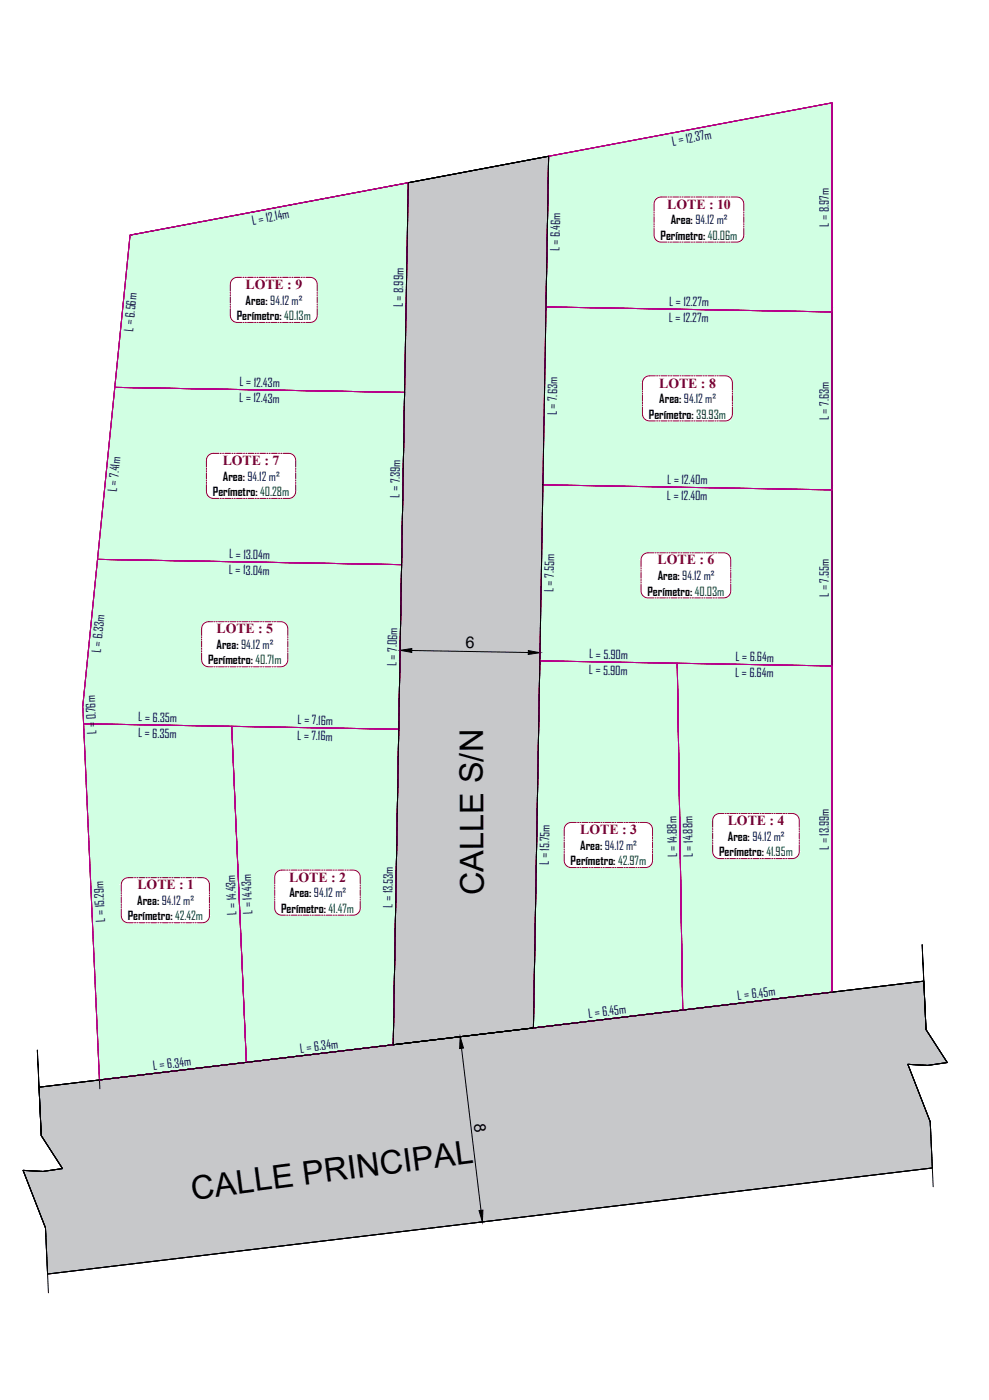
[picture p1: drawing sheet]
<svg xmlns="http://www.w3.org/2000/svg" width="594mm" height="841mm" viewBox="0 0 594 841" stroke-linecap="round" stroke-linejoin="round" font-family="sans-serif">
<!-- layer: 0 -->
<g fill="#d1ffe3" stroke="#d1ffe3" stroke-width=".6">
<path d="M330 94l170-32v32z"/>
<path d="M330 94h170v90z"/>
<path d="M328 184l172 3h-172z"/>
<path d="M328 187h172v104z"/>
<path d="M324 397l83 1h-83z"/>
<path d="M407 398l93 2h-93z"/>
<path d="M407 400h93v196z"/>
<path d="M326 291l174 3h-174z"/>
<path d="M324 397h176v1z"/>
<path d="M78 141l167-31v31z"/>
<path d="M78 141h167l-2 92z"/>
<path d="M69 233l174 3h-174z"/>
<path d="M69 236h174l-2 100z"/>
<path d="M59 336l182 3h-183z"/>
<path d="M50 435h190v1z"/>
<path d="M50 435l89 1h-89z"/>
<path d="M50 436h89l9 202z"/>
<path d="M139 436l101 2h-101z"/>
<path d="M139 438h101l-4 190z"/>
<path d="M330 94l-2 90h172zM328 184h172v3z"/>
<path d="M328 187l-2 104h174zM326 291h174v3z"/>
<path d="M324 398l86 209-3-209zM324 398l86 209h-89z"/>
<path d="M321 607l-1 11zM321 607h89l-90 11z"/>
<path d="M407 400l3 196h90zM410 596h90l-90 11z"/>
<path d="M326 294l174 103v-103zM326 294l174 103h-176z"/>
<path d="M324 397l83 1h93zM407 398h93v2z"/>
<path d="M78 141l-9 92h174zM69 233h174v3z"/>
<path d="M69 236l-10 100h182zM59 336h182v3z"/>
<path d="M58 339l182 85 1-85zM58 339l182 85h-190z"/>
<path d="M50 424l190 11v-11zM50 424l190 11h-190z"/>
<path d="M50 435l89 1h101zM139 436h101v2z"/>
<path d="M50 436l9 202h89zM59 638h89l-88 11z"/>
<path d="M139 438l9 190h88zM148 628h88l-88 10z"/>
</g>
<g fill="#fff" stroke="#fff" stroke-width=".6">
<path d="M397 118h46zM397 118h46z"/>
<path d="M397 118h46zM396 118h47z"/>
<path d="M396 118l48 1zM396 119h48z"/>
<path d="M396 119h48zM395 119h49z"/>
<path d="M395 119h50zM395 119h50z"/>
<path d="M395 119h50zM395 119h50z"/>
<path d="M395 119h50zM394 119h51z"/>
<path d="M394 119l52 1zM394 120h52z"/>
<path d="M394 120h52zM394 120h52h-52z"/>
<path d="M394 120h52zM394 120h52h-52z"/>
<path d="M394 120l52 1zM394 120l52 1h-53z"/>
<path d="M393 121h53zM393 121h53h-53z"/>
<path d="M393 121h54zM393 121h54h-54z"/>
<path d="M393 121l54 1v-1zM393 121l54 1h-54z"/>
<path d="M393 122h54zM393 122h54h-54z"/>
<path d="M393 122l54 1v-1zM393 122l54 1h-54z"/>
<path d="M393 123l54 18v-18zM393 123l54 18h-54z"/>
<path d="M393 141l54 1v-1zM393 141l54 1h-54z"/>
<path d="M393 142h54zM393 142h54h-54z"/>
<path d="M393 142h54zM393 142h54z"/>
<path d="M393 142h54zM393 142l53 1z"/>
<path d="M393 143h53zM393 143h53z"/>
<path d="M393 143h53zM393 143l53 1z"/>
<path d="M394 144h52zM394 144h52z"/>
<path d="M394 144h52zM394 144h52z"/>
<path d="M394 144h52zM394 144h51z"/>
<path d="M394 144h51zM394 144l51 1z"/>
<path d="M395 145h50zM395 145h50z"/>
<path d="M395 145h50zM395 145h49z"/>
<path d="M395 145h49zM395 145h49z"/>
<path d="M396 145h48zM396 145h47z"/>
<path d="M396 145h47zM396 145h47z"/>
<path d="M397 145h46zM397 145h46z"/>
<path d="M390 226h46zM390 226h46z"/>
<path d="M390 226h47zM389 226h48z"/>
<path d="M389 226h48zM389 226h48z"/>
<path d="M389 226h48zM389 226h48z"/>
<path d="M389 226h49zM388 226h50z"/>
<path d="M388 226h50zM388 226h50z"/>
<path d="M388 226l50 1zM387 227h51z"/>
<path d="M387 227h52zM387 227h52z"/>
<path d="M387 227h52zM387 227h52h-52z"/>
<path d="M387 227l52 1zM387 227l52 1h-52z"/>
<path d="M387 228h52zM387 228h52h-53z"/>
<path d="M386 228h54zM386 228h54h-54z"/>
<path d="M386 228l54 1zM386 228l54 1h-54z"/>
<path d="M386 229h54zM386 229h54h-54z"/>
<path d="M386 229l54 1v-1zM386 229l54 1h-54z"/>
<path d="M386 230h54zM386 230h54h-54z"/>
<path d="M386 230l54 19v-19zM386 230l54 19h-54z"/>
<path d="M386 249h54zM386 249h54h-54z"/>
<path d="M386 249h54zM386 249h54h-54z"/>
<path d="M386 249h54zM386 249l54 1z"/>
<path d="M386 250h54zM386 250h54z"/>
<path d="M386 250h54zM386 250l53 1z"/>
<path d="M386 251h53zM386 251h53z"/>
<path d="M387 251h52zM387 251h52z"/>
<path d="M387 251h52zM387 251l52 1z"/>
<path d="M387 252h52zM387 252h51z"/>
<path d="M387 252h51zM387 252h51z"/>
<path d="M388 252h50zM388 252h50z"/>
<path d="M388 252h50zM388 252l49 1z"/>
<path d="M389 253h48zM389 253h48z"/>
<path d="M389 253h48zM389 253h48z"/>
<path d="M389 253h48zM389 253h47z"/>
<path d="M390 253h46zM390 253h46z"/>
<path d="M343 494h45zM343 494h45z"/>
<path d="M343 494h46zM342 494h47z"/>
<path d="M342 494h47zM342 494h47z"/>
<path d="M342 494h47zM342 494h47z"/>
<path d="M342 494l48 1zM341 495h49z"/>
<path d="M341 495h49zM341 495h49z"/>
<path d="M341 495h49zM340 495h50z"/>
<path d="M340 495h51zM340 495h51z"/>
<path d="M340 495l51 1zM340 495l51 1h-51z"/>
<path d="M340 496h51zM340 496h51h-51z"/>
<path d="M340 496h51zM340 496h51h-52z"/>
<path d="M339 496l53 1zM339 496l53 1h-53z"/>
<path d="M339 497h53zM339 497h53h-53z"/>
<path d="M339 497h53zM339 497h53h-53z"/>
<path d="M339 497l53 1v-1zM339 497l53 1h-53z"/>
<path d="M339 498h53zM339 498h53h-53z"/>
<path d="M339 498l53 19v-19zM339 498l53 19h-53z"/>
<path d="M339 517h53zM339 517h53h-53z"/>
<path d="M339 517l53 1v-1zM339 517l53 1h-53z"/>
<path d="M339 518h53zM339 518h53h-53z"/>
<path d="M339 518h53zM339 518l53 1z"/>
<path d="M339 519h53zM339 519h52z"/>
<path d="M339 519h52zM339 519h52z"/>
<path d="M340 519h51zM340 519l51 1z"/>
<path d="M340 520h51zM340 520h51z"/>
<path d="M340 520h51zM340 520h50z"/>
<path d="M340 520h50zM340 520h50z"/>
<path d="M341 520h49zM341 520l49 1z"/>
<path d="M341 521h49zM341 521h48z"/>
<path d="M342 521h47zM342 521h47z"/>
<path d="M342 521h47zM342 521h47z"/>
<path d="M342 521h47zM342 521h46z"/>
<path d="M343 521h45zM343 521h45z"/>
<path d="M432 489h44zM432 489h44z"/>
<path d="M432 489h45zM431 489h46z"/>
<path d="M431 489h46zM431 489h46z"/>
<path d="M431 489h47zM431 489h47z"/>
<path d="M431 489h47zM430 489h48z"/>
<path d="M430 489h48zM430 489h48z"/>
<path d="M430 489l49 1zM430 490h49z"/>
<path d="M430 490h49zM429 490h50z"/>
<path d="M429 490h50zM429 490h50h-50z"/>
<path d="M429 490l50 1zM429 490l50 1h-50z"/>
<path d="M429 491h51zM429 491h51h-51z"/>
<path d="M429 491h51zM429 491h51h-52z"/>
<path d="M428 491l52 1zM428 491l52 1h-52z"/>
<path d="M428 492h52zM428 492h52h-52z"/>
<path d="M428 492h52zM428 492h52h-52z"/>
<path d="M428 492l52 1v-1zM428 492l52 1h-52z"/>
<path d="M428 493l52 19v-19zM428 493l52 19h-52z"/>
<path d="M428 512h52zM428 512h52h-52z"/>
<path d="M428 512h52zM428 512h52h-52z"/>
<path d="M428 512l52 1v-1zM428 512l52 1h-52z"/>
<path d="M428 513h52zM428 513h52z"/>
<path d="M428 513h52zM428 513l52 1z"/>
<path d="M429 514h51zM429 514h50z"/>
<path d="M429 514h50zM429 514h50z"/>
<path d="M429 514h50zM429 514l50 1z"/>
<path d="M429 515h50zM429 515h50z"/>
<path d="M430 515h49zM430 515h48z"/>
<path d="M430 515h48zM430 515h48z"/>
<path d="M430 515h48zM430 515h48z"/>
<path d="M431 515h47zM431 515l46 1z"/>
<path d="M431 516h46zM431 516h46z"/>
<path d="M431 516h46zM431 516h45z"/>
<path d="M432 516h44zM432 516h44z"/>
<path d="M389 332h46zM389 332h46z"/>
<path d="M389 332h47zM388 332h48z"/>
<path d="M388 332h48zM388 332h48z"/>
<path d="M388 332h48zM388 332h48z"/>
<path d="M388 332l49 1zM387 333h50z"/>
<path d="M387 333h50zM387 333h50z"/>
<path d="M387 333h50zM387 333h50z"/>
<path d="M387 333h51zM386 333h52z"/>
<path d="M386 333l52 1zM386 333l52 1h-52z"/>
<path d="M386 334h52zM386 334h52h-52z"/>
<path d="M386 334h52zM386 334h52h-52z"/>
<path d="M386 334l53 1zM386 334l53 1h-54z"/>
<path d="M385 335h54zM385 335h54h-54z"/>
<path d="M385 335h54zM385 335h54h-54z"/>
<path d="M385 335l54 1v-1zM385 335l54 1h-54z"/>
<path d="M385 336h54zM385 336h54h-54z"/>
<path d="M385 336l54 19v-19zM385 336l54 19h-54z"/>
<path d="M385 355h54zM385 355h54h-54z"/>
<path d="M385 355l54 1v-1zM385 355l54 1h-54z"/>
<path d="M385 356h54zM385 356h54z"/>
<path d="M385 356h54zM385 356l54 1z"/>
<path d="M385 357h54zM385 357h53z"/>
<path d="M386 357h52zM386 357h52z"/>
<path d="M386 357h52zM386 357l52 1z"/>
<path d="M386 358h52zM386 358h52z"/>
<path d="M386 358h52zM386 358h51z"/>
<path d="M387 358h50zM387 358h50z"/>
<path d="M387 358h50zM387 358l50 1z"/>
<path d="M387 359h50zM387 359h49z"/>
<path d="M388 359h48zM388 359h48z"/>
<path d="M388 359h48zM388 359h48z"/>
<path d="M388 359h48zM388 359h47z"/>
<path d="M389 359h46zM389 359h46z"/>
<path d="M143 167h44zM142 167h45z"/>
<path d="M142 167h45zM142 167h45z"/>
<path d="M142 167h46zM141 167h47z"/>
<path d="M141 167h47zM141 167h47z"/>
<path d="M141 167h47zM141 167h47z"/>
<path d="M141 167h48zM140 167h49z"/>
<path d="M140 167l49 1zM140 168h49z"/>
<path d="M140 168h49zM140 168h49z"/>
<path d="M140 168h50zM140 168h50h-51z"/>
<path d="M139 168h51zM139 168h51h-51z"/>
<path d="M139 168l51 1zM139 168l51 1h-51z"/>
<path d="M139 169h51zM139 169h51h-51z"/>
<path d="M139 169l51 1zM139 169l51 1h-51z"/>
<path d="M139 170h51zM139 170h51h-52z"/>
<path d="M138 170h53h-1zM138 170h53h-53z"/>
<path d="M138 170l53 1v-1zM138 170l53 1h-53z"/>
<path d="M138 171l53 18v-18zM138 171l53 18h-53z"/>
<path d="M138 189l53 1v-1zM138 189l53 1h-53z"/>
<path d="M138 190h52h1zM138 190h52h-52z"/>
<path d="M138 190h52zM138 190l52 1z"/>
<path d="M139 191h51zM139 191h51z"/>
<path d="M139 191h51zM139 191h51z"/>
<path d="M139 191h51zM139 191l51 1z"/>
<path d="M139 192h51zM139 192h51z"/>
<path d="M139 192h51zM139 192h50z"/>
<path d="M140 192h49zM140 192l49 1z"/>
<path d="M140 193h49zM140 193h49z"/>
<path d="M140 193h49zM140 193h48z"/>
<path d="M141 193h47zM141 193h47z"/>
<path d="M141 193h47zM141 193l47 1z"/>
<path d="M141 194h47zM141 194h46z"/>
<path d="M142 194h45zM142 194h45z"/>
<path d="M142 194h45zM142 194h44z"/>
<path d="M128 272h46zM128 272h46z"/>
<path d="M128 272h46zM127 272h47z"/>
<path d="M127 272l48 1zM127 273h48z"/>
<path d="M127 273h48zM127 273h48z"/>
<path d="M127 273h48zM126 273h49z"/>
<path d="M126 273h50zM126 273h50z"/>
<path d="M126 273h50zM126 273h50z"/>
<path d="M126 273l50 1zM125 274h51z"/>
<path d="M125 274h52zM125 274h52h-52z"/>
<path d="M125 274h52zM125 274h52h-52z"/>
<path d="M125 274l52 1zM125 274l52 1h-53z"/>
<path d="M124 275h53zM124 275h53h-53z"/>
<path d="M124 275h53zM124 275h53h-53z"/>
<path d="M124 275l54 1-1-1zM124 275l54 1h-54z"/>
<path d="M124 276h54zM124 276h54h-54z"/>
<path d="M124 276l54 1v-1zM124 276l54 1h-54z"/>
<path d="M124 277l54 18v-18zM124 277l54 18h-54z"/>
<path d="M124 295l54 1v-1zM124 295l54 1h-54z"/>
<path d="M124 296h54zM124 296h54h-54z"/>
<path d="M124 296h53h1zM124 296h53h-53z"/>
<path d="M124 296h53zM124 296l53 1z"/>
<path d="M124 297h53zM124 297h53z"/>
<path d="M124 297h53zM124 297l53 1z"/>
<path d="M125 298h52zM125 298h52z"/>
<path d="M125 298h52zM125 298h51z"/>
<path d="M125 298h51zM125 298h51z"/>
<path d="M126 298h50zM126 298l50 1z"/>
<path d="M126 299h50zM126 299h49z"/>
<path d="M126 299h49zM126 299h49z"/>
<path d="M127 299h48zM127 299h48z"/>
<path d="M127 299h48zM127 299h47z"/>
<path d="M127 299h47zM127 299h47z"/>
<path d="M128 299h46zM128 299h45z"/>
<path d="M125 373h44zM125 373h44z"/>
<path d="M125 373l44 1zM125 374h44z"/>
<path d="M125 374h45zM124 374h46z"/>
<path d="M124 374h46zM124 374h46z"/>
<path d="M124 374h47zM123 374h48z"/>
<path d="M123 374h48zM123 374h48z"/>
<path d="M123 374h48zM123 374h48z"/>
<path d="M123 374l49 1zM122 375h50z"/>
<path d="M122 375h50zM122 375h50h-50z"/>
<path d="M122 375h50zM122 375h50h-50z"/>
<path d="M122 375l50 1zM122 375l50 1h-50z"/>
<path d="M122 376h51zM122 376h51h-52z"/>
<path d="M121 376h52zM121 376h52h-52z"/>
<path d="M121 376l52 1v-1zM121 376l52 1h-52z"/>
<path d="M121 377h52zM121 377h52h-52z"/>
<path d="M121 377l52 1v-1zM121 377l52 1h-52z"/>
<path d="M121 378l52 18v-18zM121 378l52 18h-52z"/>
<path d="M121 396l52 1v-1zM121 396l52 1h-52z"/>
<path d="M121 397h52zM121 397h52h-52z"/>
<path d="M121 397l52 1v-1zM121 397l52 1h-52z"/>
<path d="M121 398h52zM121 398h52z"/>
<path d="M121 398h52zM121 398h51z"/>
<path d="M122 398h50zM122 398l50 1z"/>
<path d="M122 399h50zM122 399h50z"/>
<path d="M122 399h50zM122 399h50z"/>
<path d="M122 399h50zM122 399l49 1z"/>
<path d="M123 400h48zM123 400h48z"/>
<path d="M123 400h48zM123 400h48z"/>
<path d="M123 400h48zM123 400h47z"/>
<path d="M124 400h46zM124 400h46z"/>
<path d="M124 400h46zM124 400h45z"/>
<path d="M125 400h44zM125 400l44 1z"/>
<path d="M125 401h44zM125 401h44z"/>
<path d="M77 527h45zM77 527h45z"/>
<path d="M77 527h45zM76 527h46z"/>
<path d="M76 527h47zM76 527h47z"/>
<path d="M76 527l47 1zM75 528h48z"/>
<path d="M75 528h49zM75 528h49z"/>
<path d="M75 528h49zM75 528h49z"/>
<path d="M75 528h49zM74 528h50z"/>
<path d="M74 528h51zM74 528h51z"/>
<path d="M74 528l51 1zM74 528l51 1h-51z"/>
<path d="M74 529h51zM74 529h51h-51z"/>
<path d="M74 529h51zM74 529h51h-52z"/>
<path d="M73 529l52 1zM73 529l52 1h-52z"/>
<path d="M73 530h53zM73 530h53h-53z"/>
<path d="M73 530l53 1v-1zM73 530l53 1h-53z"/>
<path d="M73 531h53zM73 531h53h-53z"/>
<path d="M73 531h53zM73 531h53h-53z"/>
<path d="M73 531l53 19v-19zM73 531l53 19h-53z"/>
<path d="M73 550l53 1v-1zM73 550l53 1h-53z"/>
<path d="M73 551h53zM73 551h53h-53z"/>
<path d="M73 551h53zM73 551h53z"/>
<path d="M73 551h53zM73 551l52 1z"/>
<path d="M73 552h52zM73 552h52z"/>
<path d="M73 552h52zM73 552h52z"/>
<path d="M74 552h51zM74 552l51 1z"/>
<path d="M74 553h51zM74 553h51z"/>
<path d="M74 553h51zM74 553h50z"/>
<path d="M74 553h50zM74 553l50 1z"/>
<path d="M75 554h49zM75 554h49z"/>
<path d="M75 554h49zM75 554h48z"/>
<path d="M75 554h48zM75 554h48z"/>
<path d="M76 554h47zM76 554h46z"/>
<path d="M76 554h46zM76 554h46z"/>
<path d="M77 554h45zM77 554h45z"/>
<path d="M169 523h44zM169 523h44z"/>
<path d="M169 523h44zM168 523h45z"/>
<path d="M168 523h45zM168 523h45z"/>
<path d="M168 523h46zM168 523h46z"/>
<path d="M168 523h46zM167 523h47z"/>
<path d="M167 523h48zM167 523h48z"/>
<path d="M167 523l48 1zM167 524h48z"/>
<path d="M167 524h48zM166 524h49z"/>
<path d="M166 524h49zM166 524h49h-49z"/>
<path d="M166 524l50 1zM166 524l50 1h-50z"/>
<path d="M166 525h50zM166 525h50h-50z"/>
<path d="M166 525h50zM166 525h50h-51z"/>
<path d="M165 525l51 1zM165 525l51 1h-51z"/>
<path d="M165 526h51zM165 526h51h-51z"/>
<path d="M165 526h51zM165 526h51h-51z"/>
<path d="M165 526l51 1v-1zM165 526l51 1h-51z"/>
<path d="M165 527l51 19v-19zM165 527l51 19h-51z"/>
<path d="M165 546h51zM165 546h51h-51z"/>
<path d="M165 546h51zM165 546h51h-51z"/>
<path d="M165 546h51zM165 546l51 1z"/>
<path d="M165 547h51zM165 547h51z"/>
<path d="M165 547h51zM165 547l51 1z"/>
<path d="M166 548h50zM166 548h50z"/>
<path d="M166 548h50zM166 548h49z"/>
<path d="M166 548h49zM166 548l49 1z"/>
<path d="M166 549h49zM166 549h49z"/>
<path d="M167 549h48zM167 549h48z"/>
<path d="M167 549h48zM167 549h47z"/>
<path d="M167 549h47zM167 549h47z"/>
<path d="M168 549h46zM168 549l45 1z"/>
<path d="M168 550h45zM168 550h45z"/>
<path d="M168 550h45zM168 550h45z"/>
<path d="M169 550h44zM169 550h43z"/>
</g>
<g fill="none" stroke="#950025" stroke-width=".6">
<path d="M401 118h-4a4 4 0 0 0-4 5v4M401 118h1M403 118h.1M404 118h4M408 118h1M410 118h.1M411 118h4M415 118h1M417 118h.1M418 118h4M422 118h1M424 118h.1"/>
<path d="M425 118h4M429 118h1M431 118h.1M432 118h4M436 118h1M438 118h.1M439 118h4a4 4 0 0 1 4 5v4M393 137v4a4 4 0 0 0 4 4h4M393 127v1M393 129h.1M393 130v4M393 134v1"/>
<path d="M393 136h.1M447 137v4a4 4 0 0 1-4 4h-4M447 127v1M447 129h.1M447 130v4M447 134v1M447 136h.1M401 145h1M403 145h.1M404 145h4M408 145h1M410 145h.1"/>
<path d="M411 145h4M415 145h1M417 145h.1M418 145h4M422 145h1M424 145h.1M425 145h4M429 145h1M431 145h.1M432 145h4M436 145h1M438 145h.1"/>
<path d="M138 176h.1M138 177v1M138 178v4M145 167h-2a4 4 0 0 0-5 4v4M146 167h1M147 167h1M149 167h3M153 167h1M154 167h1M156 167h3M160 167h1M161 167h1"/>
<path d="M163 167h3M167 167h1M168 167h1M170 167h3M174 167h1M175 167h1M177 167h3M181 167h1M182 167h1M184 167h2a4 4 0 0 1 5 4v4M191 176h.1M191 177v1"/>
<path d="M191 178v4M138 185v4a4 4 0 0 0 5 5h2M138 183h.1M138 184v1M146 194h1M147 194h1M149 194h3M153 194h1M154 194h1M156 194h3M160 194h1M161 194h1"/>
<path d="M163 194h3M167 194h1M168 194h1M170 194h3M174 194h1M175 194h1M177 194h3M181 194h1M182 194h1M191 185v4a4 4 0 0 1-5 5h-2M191 183h.1M191 184v1"/>
<path d="M386 235h.1M386 236v1M386 238v3M394 226h-4a4 4 0 0 0-4 4v4M394 226h1M396 226h.1M397 226h4M401 226h1M403 226h.1M404 226h4M408 226h1M410 226h.1"/>
<path d="M411 226h4M415 226h1M417 226h.1M418 226h4M422 226h1M424 226h.1M425 226h4M429 226h1M431 226h.1M432 226h4a4 4 0 0 1 4 4v4M440 235h.1M440 236v1"/>
<path d="M440 238v3M386 245v4a4 4 0 0 0 4 4h4M386 242h.1M386 243v1M394 253h1M396 253h.1M397 253h4M401 253h1M403 253h.1M404 253h4M408 253h1M410 253h.1"/>
<path d="M411 253h4M415 253h1M417 253h.1M418 253h4M422 253h1M424 253h.1M425 253h4M429 253h1M431 253h.1M440 245v4a4 4 0 0 1-4 4h-4M440 242h.1M440 243v1"/>
<path d="M132 272h-4a4 4 0 0 0-4 5v4M132 272h1M134 272h.1M135 272h4M139 272h1M141 272h.1M142 272h4M146 272h1M148 272h.1M149 272h4M153 272h1M155 272h.1"/>
<path d="M156 272h4M160 272h1M162 272h.1M163 272h4M167 272h1M169 272h.1M170 272h3a4 4 0 0 1 5 5v4M124 291v4a4 4 0 0 0 4 4h4M124 281v1M124 283h.1M124 284v4M124 288v1"/>
<path d="M124 290h.1M132 299h1M134 299h.1M135 299h4M139 299h1M141 299h.1M142 299h4M146 299h1M148 299h.1M149 299h4M153 299h1M155 299h.1"/>
<path d="M156 299h4M160 299h1M162 299h.1M163 299h4M167 299h1M169 299h.1M178 291v4a4 4 0 0 1-5 4h-3M178 281v1M178 283h.1M178 284v4M178 288v1M178 290h.1"/>
<path d="M393 332h-4a4 4 0 0 0-4 4v4M393 332h1M395 332h1M396 332h4M400 332h1M402 332h1M403 332h4M407 332h1M409 332h1M410 332h4M414 332h1M416 332h1"/>
<path d="M417 332h4M421 332h1M423 332h1M424 332h4M428 332h1M430 332h1M431 332h4a4 4 0 0 1 4 4v4M385 351v4a4 4 0 0 0 4 4h4M385 341v1M385 342v1M385 344v3M385 348v1"/>
<path d="M385 349v1M393 359h1M395 359h1M396 359h4M400 359h1M402 359h1M403 359h4M407 359h1M409 359h1M410 359h4M414 359h1M416 359h1"/>
<path d="M417 359h4M421 359h1M423 359h1M424 359h4M428 359h1M430 359h1M439 351v4a4 4 0 0 1-4 4h-4M439 341v1M439 342v1M439 344v3M439 348v1M439 349v1"/>
<path d="M128 373h-3a4 4 0 0 0-4 5v4M128 373h1M130 373h1M131 373h4M135 373h1M137 373h1M138 373h4M142 373h1M144 373h1M145 373h4M149 373h1M151 373h1"/>
<path d="M152 373h4M156 373h1M158 373h1M159 373h4M163 373h1M165 373h1M166 373h3a4 4 0 0 1 4 5v4M121 392v4a4 4 0 0 0 4 5h3M121 382v1M121 384v1M121 385v4M121 389v1"/>
<path d="M121 391v1M173 392v4a4 4 0 0 1-4 5h-3M173 382v1M173 384v1M173 385v4M173 389v1M173 391v1M128 401h1M130 401h1M131 401h4M135 401h1M137 401h1"/>
<path d="M138 401h4M142 401h1M144 401h1M145 401h4M149 401h1M151 401h1M152 401h4M156 401h1M158 401h1M159 401h4M163 401h1M165 401h1"/>
<path d="M346 494h-3a4 4 0 0 0-4 4v4M347 494h1M348 494h1M350 494h3M354 494h1M355 494h1M357 494h3M361 494h1M362 494h1M364 494h3M368 494h1M369 494h1"/>
<path d="M371 494h3M375 494h1M376 494h1M378 494h3M382 494h1M383 494h1M385 494h3a4 4 0 0 1 4 4v4M428 498h.1M428 499v1M435 489h-3a4 4 0 0 0-4 4v4M436 489h.1M437 489h1"/>
<path d="M438 489h4M443 489h.1M444 489h1M445 489h4M450 489h.1M451 489h1M452 489h4M457 489h.1M458 489h1M459 489h4M464 489h.1M465 489h1"/>
<path d="M466 489h4M471 489h.1M472 489h1M473 489h3a4 4 0 0 1 4 4v4M480 498h.1M480 499v1M339 513v4a4 4 0 0 0 4 4h3M339 503v1M339 504v1M339 506v3M339 510v1M339 511v1"/>
<path d="M392 513v4a4 4 0 0 1-4 4h-3M392 503v1M392 504v1M392 506v3M392 510v1M392 511v1M428 507v5a4 4 0 0 0 4 4h3M428 500v4M428 505h.1M428 506v1M436 516h.1M437 516h1"/>
<path d="M438 516h4M443 516h.1M444 516h1M445 516h4M450 516h.1M451 516h1M452 516h4M457 516h.1M458 516h1M459 516h4M464 516h.1M465 516h1"/>
<path d="M466 516h4M471 516h.1M472 516h1M480 507v5a4 4 0 0 1-4 4h-3M480 500v4M480 505h.1M480 506v1M73 536v1M73 538h.1M73 539v4M80 527h-3a4 4 0 0 0-4 4v5M81 527h.1"/>
<path d="M82 527h1M84 527h3M88 527h.1M89 527h1M91 527h3M95 527h.1M96 527h1M98 527h3M102 527h.1M103 527h1M105 527h3M109 527h.1"/>
<path d="M110 527h1M112 527h3M116 527h.1M117 527h1M119 527h3a4 4 0 0 1 4 4v5M126 536v1M126 538h.1M126 539v4M165 532h.1M165 533v1M165 534v4M165 539h.1"/>
<path d="M171 523h-2a4 4 0 0 0-4 4v4M172 523h1M174 523h.1M175 523h3M179 523h1M181 523h.1M182 523h3M186 523h1M188 523h.1M189 523h3M193 523h1M195 523h.1"/>
<path d="M196 523h3M200 523h1M202 523h.1M203 523h3M207 523h1M209 523h.1M210 523h2a4 4 0 0 1 4 4v4M216 532h.1M216 533v1M216 534v4M216 539h.1M347 521h1"/>
<path d="M348 521h1M350 521h3M354 521h1M355 521h1M357 521h3M361 521h1M362 521h1M364 521h3M368 521h1M369 521h1M371 521h3M375 521h1"/>
<path d="M376 521h1M378 521h3M382 521h1M383 521h1M73 546v4a4 4 0 0 0 4 4h3M73 543v1M73 545h.1M81 554h.1M82 554h1M84 554h3M88 554h.1M89 554h1"/>
<path d="M91 554h3M95 554h.1M96 554h1M98 554h3M102 554h.1M103 554h1M105 554h3M109 554h.1M110 554h1M112 554h3M116 554h.1M117 554h1"/>
<path d="M126 546v4a4 4 0 0 1-4 4h-3M126 543v1M126 545h.1M165 541v5a4 4 0 0 0 4 4h2M165 540v1M172 550h1M174 550h.1M175 550h3M179 550h1M181 550h.1M182 550h3M186 550h1"/>
<path d="M188 550h.1M189 550h3M193 550h1M195 550h.1M196 550h3M200 550h1M202 550h.1M203 550h3M207 550h1M209 550h.1M216 541v5a4 4 0 0 1-4 4h-2M216 540v1"/>
</g>
<g fill="#c7c8ca" stroke="#c7c8ca" stroke-width=".6">
<path d="M245 110l85-16-1 16z"/>
<path d="M320 618l235-29 1 29z"/>
<path d="M545 639h17l-5 1z"/>
<path d="M14 703l12 1h-12z"/>
<path d="M27 738h233l-45 5z"/>
<path d="M245 110l83 74 1-74zM245 110l83 74h-84z"/>
<path d="M244 184l83 52 1-52zM244 184l83 52h-84z"/>
<path d="M243 236l83 55 1-55zM243 236l83 55h-84z"/>
<path d="M242 291l83 48 1-48zM242 291l83 48h-84z"/>
<path d="M241 339l83 58 1-58zM241 339l83 58h-84z"/>
<path d="M240 397l84 41v-41zM240 397l84 41h-84z"/>
<path d="M240 438l80 180 4-180zM240 438l80 180h-84z"/>
<path d="M320 618l236 1v-1zM312 619l8-1 236 1z"/>
<path d="M236 618l76 1 8-1zM236 618l76 1h-76z"/>
<path d="M312 619l250 9-6-9zM236 628l76-9 250 9z"/>
<path d="M236 619v9zM236 619h76l-76 9z"/>
<path d="M236 628l333 10-7-10zM148 638l88-10 333 10z"/>
<path d="M148 638h421zM147 638h422z"/>
<path d="M147 638l415 1 7-1zM138 639l9-1 415 1z"/>
<path d="M138 639l408 1-1-1zM133 640l5-1 408 1z"/>
<path d="M133 640l416 9-3-9zM60 649l73-9 416 9z"/>
<path d="M60 649l491 4-2-4zM23 653l37-4 491 4z"/>
<path d="M23 653l536 21-8-21zM23 653l536 21h-535z"/>
<path d="M24 674l535 8v-8zM24 674l535 8h-534z"/>
<path d="M25 682l535 20-1-20zM25 682l535 20h-523z"/>
<path d="M37 702h523zM37 702h520z"/>
<path d="M38 702l505 2 14-2zM26 704l12-2 505 2z"/>
<path d="M14 704l246 34 283-34zM14 704l246 34h-233z"/>
<path d="M27 738l1 5h187zM28 743h187l-186 22z"/>
</g>
<g fill="none" stroke="#000" stroke-width=".6">
<path d="M500 62v395M245 110l-167 31-28 283M245 110l-9 518-176 21M245 110l85-16-2 90M245 110l85-16-10 524-84 10zM78 141l422-79v534l-440 53M326 291l-6 327-84 10 7-392-7 392 84-10 4-221M240 387v7M247 391l70 1M324 389v6M50 429l10 225M555 589l-235 29 180-22v-534v534l-440 53"/>
<path d="M556 619l-2-52 2 52 13 19-12 2-12-1 14 35 2 39M236 628l-213 25M277 630l12 97M545 639l12 1M23 653l532-64 1 30 13 19-12 2-12-1 14 35 1 28-531 63-2-27-13-35 12 1 12-2-13-20zM559 679v-5l-14-35 12 1 12-2-13-19-1-30-532 64 2 29 13 20-12 2-12-1 13 35 1 5M25 682l-3-51 3 51 13 20-12 2-12-1 13 35 2 39M14 703l12 1M560 702l-531 63"/>
</g>
<path d="M240 391l7-1v2zM317 391l7 1-7 1zM276 623l2 7h-2zM288 727h2v7z" fill="#000" stroke="#000" stroke-width=".6"/>
<g fill="none" stroke="#b8008a" stroke-width=".6">
<path d="M330 94l170-32v125l-172-3zM330 94l-2 90 172 3v-125l-170 32 170-32v125l-172-3zM78 141l167-31-2 126-174-3zM328 184l172 3v107l-174-3zM328 184l-2 107 174 3v106l-176-3 2-106 174 3v-107zM69 233l174 3-174-3 9-92 167-31-2 126M69 233l174 3-2 103-182-3zM326 291l174 3v106l-176-3-4 221 90-11-3-209-83-1zM59 336l182 3-1 99-190-3v-11zM59 336l182 3M324 397l-4 221 90-11-3-209 93 2v196l-90 11-3-209 93 2v196l-90 11-3-209zM407 398l3 209-90 11 4-221 83 1 3 209"/>
<path d="M407 398l93 2v196l-90 11zM50 435l89 1 9 202-88 11zM139 436l101 2-4 190-88 10z"/>
</g>
<g font-size="19.6">
<text x="291" y="538" transform="rotate(-90 291 538)">CALLE S/N</text>
<text x="116" y="721" transform="rotate(-7 116 721)">CALLE PRINCIPAL</text>
</g>
<g font-size="9.8">
<text x="280" y="389" transform="rotate(1 280 389)">6</text>
<text x="285" y="676" transform="rotate(83 285 676)">8</text>
</g>
<g font-size="8.3" fill="#7f001f">
<text x="401" y="125">LOTE : 10</text>
<text x="147" y="174">LOTE : 9</text>
<text x="396" y="233">LOTE : 8</text>
<text x="134" y="279">LOTE : 7</text>
<text x="395" y="339">LOTE : 6</text>
<text x="130" y="380">LOTE : 5</text>
<text x="437" y="496">LOTE : 4</text>
<text x="349" y="501">LOTE : 3</text>
<text x="174" y="530">LOTE : 2</text>
<text x="83" y="534">LOTE : 1</text>
</g>
<g font-size="7.3" fill="#00004c">
<text x="404" y="88" transform="rotate(-11 404 88)">L = 12.37m</text>
<text x="152" y="135" transform="rotate(-11 152 135)">L = 12.14m</text>
<text x="498" y="136" transform="rotate(-90 498 136)">L = 8.97m</text>
<text x="336" y="151" transform="rotate(-89 336 151)">L = 6.46m</text>
<text x="242" y="184" transform="rotate(-89 242 184)">L = 8.99m</text>
<text x="402" y="184" transform="rotate(1 402 184)">L = 12.27m</text>
<text x="402" y="193" transform="rotate(1 402 193)">L = 12.27m</text>
<text x="80" y="199" transform="rotate(-84 80 199)">L = 6.56m</text>
<text x="144" y="232" transform="rotate(1 144 232)">L = 12.43m</text>
<text x="144" y="242" transform="rotate(1 144 242)">L = 12.43m</text>
<text x="334" y="249" transform="rotate(-89 334 249)">L = 7.63m</text>
<text x="498" y="252" transform="rotate(-90 498 252)">L = 7.63m</text>
<text x="401" y="291" transform="rotate(1 401 291)">L = 12.40m</text>
<text x="70" y="296" transform="rotate(-84 70 296)">L = 7.41m</text>
<text x="240" y="299" transform="rotate(-89 240 299)">L = 7.39m</text>
<text x="401" y="300" transform="rotate(1 401 300)">L = 12.40m</text>
<text x="138" y="335" transform="rotate(1 138 335)">L = 13.04m</text>
<text x="137" y="345" transform="rotate(1 137 345)">L = 13.04m</text>
<text x="333" y="356" transform="rotate(-89 333 356)">L = 7.55m</text>
<text x="498" y="359" transform="rotate(-90 498 359)">L = 7.55m</text>
<text x="61" y="392" transform="rotate(-84 61 392)">L = 6.33m</text>
<text x="354" y="396" transform="rotate(1 354 396)">L = 5.90m</text>
<text x="238" y="400" transform="rotate(-89 238 400)">L = 7.06m</text>
<text x="442" y="397" transform="rotate(1 442 397)">L = 6.64m</text>
<text x="354" y="405" transform="rotate(1 354 405)">L = 5.90m</text>
<text x="442" y="407" transform="rotate(1 442 407)">L = 6.64m</text>
<text x="83" y="433" transform="rotate(1 83 433)">L = 6.35m</text>
<text x="179" y="435" transform="rotate(1 179 435)">L = 7.16m</text>
<text x="58" y="441" transform="rotate(-93 58 441)">L = 0.76m</text>
<text x="83" y="443" transform="rotate(1 83 443)">L = 6.35m</text>
<text x="179" y="445" transform="rotate(1 179 445)">L = 7.16m</text>
<text x="407" y="515" transform="rotate(-91 407 515)">L = 14.88m</text>
<text x="416" y="515" transform="rotate(-91 416 515)">L = 14.88m</text>
<text x="498" y="510" transform="rotate(-90 498 510)">L = 13.99m</text>
<text x="330" y="520" transform="rotate(-89 330 520)">L = 15.75m</text>
<text x="236" y="545" transform="rotate(-89 236 545)">L = 13.53m</text>
<text x="142" y="549" transform="rotate(-93 142 549)">L = 14.43m</text>
<text x="152" y="549" transform="rotate(-93 152 549)">L = 14.43m</text>
<text x="63" y="554" transform="rotate(-93 63 554)">L = 15.29m</text>
<text x="443" y="601" transform="rotate(-7 443 601)">L = 6.45m</text>
<text x="354" y="612" transform="rotate(-7 354 612)">L = 6.45m</text>
<text x="180" y="632" transform="rotate(-7 180 632)">L = 6.34m</text>
<text x="92" y="643" transform="rotate(-7 92 643)">L = 6.34m</text>
</g>
<g font-size="7.3">
<text x="403" y="135">Area: 94.12 m²</text>
<text x="397" y="144">Perímetro: 40.06m</text>
<text x="148" y="183">Area: 94.12 m²</text>
<text x="142" y="192">Perímetro: 40.13m</text>
<text x="396" y="242">Area: 94.12 m²</text>
<text x="390" y="251">Perímetro: 39.93m</text>
<text x="134" y="289">Area: 94.12 m²</text>
<text x="128" y="298">Perímetro: 40.28m</text>
<text x="395" y="348">Area: 94.12 m²</text>
<text x="389" y="358">Perímetro: 40.03m</text>
<text x="130" y="390">Area: 94.12 m²</text>
<text x="125" y="399">Perímetro: 40.71m</text>
<text x="437" y="505">Area: 94.12 m²</text>
<text x="349" y="510">Area: 94.12 m²</text>
<text x="432" y="514">Perímetro: 41.95m</text>
<text x="343" y="520">Perímetro: 42.97m</text>
<text x="174" y="539">Area: 94.12 m²</text>
<text x="82" y="544">Area: 94.12 m²</text>
<text x="169" y="548">Perímetro: 41.47m</text>
<text x="77" y="553">Perímetro: 42.42m</text>
</g>
</svg>
